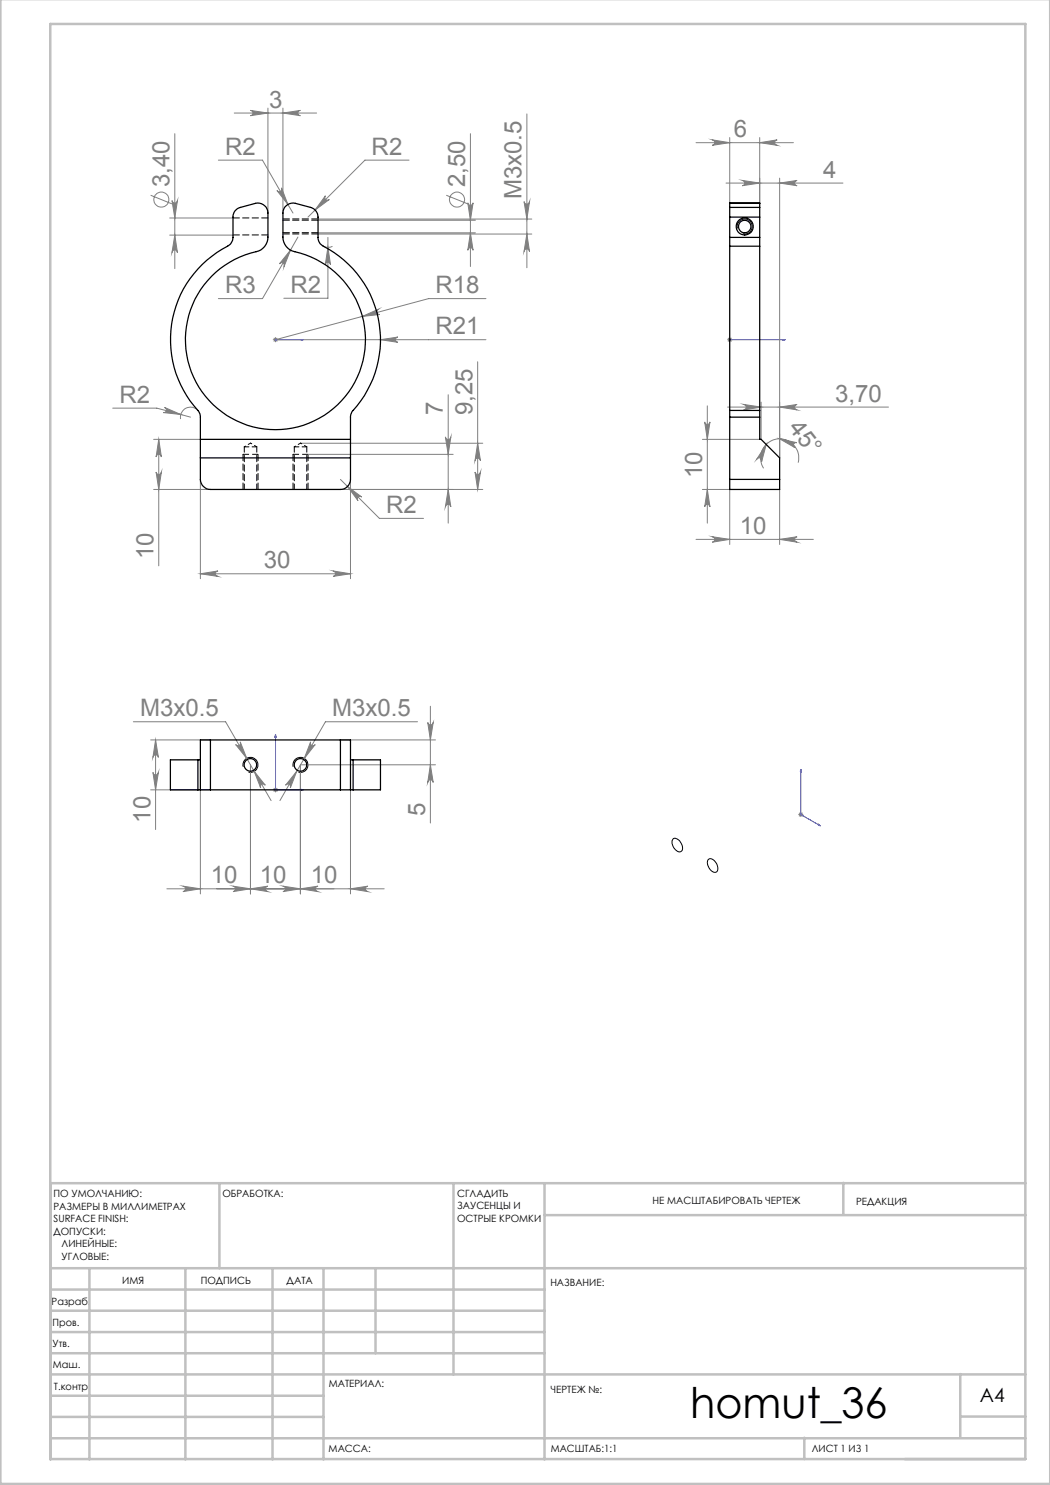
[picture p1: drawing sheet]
<svg xmlns="http://www.w3.org/2000/svg" width="210mm" height="297mm" viewBox="0 0 210 297" stroke-linecap="round" stroke-linejoin="round" font-family="sans-serif">
<g fill="none" stroke="#808080" stroke-width=".2">
<path d="M30.1 39l4.3 1.8M35 26.7v27M43.7 32h8.8l6.1 10.6M46.8 22.6h16.5M50.1 22.1l3.5 .5-3.5 .5a.53 .53 0 0 0 .5-.5 .53 .53 0 0 0-.5-.5zM53.6 21.6v21M55.4 38.1a.53 .53 0 0 0 .7 .2 .53 .53 0 0 0 .2-.7l1.3 3.3zM56.6 21.6v21M56.6 22.6l3.5-.5a.53 .53 0 0 0-.5 .5 .53 .53 0 0 0 .5 .5zM65.1 39.2a.54 .54 0 0 0 0 .7 .54 .54 0 0 0 .8 0l-2.9 2.1zM81.8 32h-8.8l-11.4 11.4M89.3 39l4.3 1.8"/>
<path d="M94.1 26.7v26.6M105.4 22.8v30.7M139.2 28.5h19.5M142.5 28l3.4 .5-3.4 .6a.55 .55 0 0 0 .5-.6 .55 .55 0 0 0-.5-.5zM145.2 36.6h23.4M145.9 27.5v13.1M148.4 36.1l3.5 .5-3.5 .5a.53 .53 0 0 0 .6-.5 .53 .53 0 0 0-.6-.5zM151.9 28.5l3.5-.5a.55 .55 0 0 0-.5 .5 .55 .55 0 0 0 .5 .6zM151.9 27.5v13.1M155.9 36.6l3.5-.5a.53 .53 0 0 0-.5 .5 .53 .53 0 0 0 .5 .5zM155.9 35.6v56M33.9 47h12.7"/>
<path d="M33.9 43.6h12.7M34.4 40.1a.55 .55 0 0 0 .5 .5 .55 .55 0 0 0 .6-.5l-.5 3.5zM35 47l.5 3.5a.55 .55 0 0 0-.6-.5 .55 .55 0 0 0-.5 .5zM58.1 50l-1.3 3.3a.54 .54 0 0 0-.2-.7 .54 .54 0 0 0-.7 .2zM59.6 47.4l-7.1 12.3h-8.8M63.6 43.8h42.8M63.6 46.8h42.8M63.6 44.1h31.5M63.6 46.6h31.5M64.7 49.2a2.13 2.13 0 0 0 1.8 .1M65.6 49.5l.5 3.5a.53 .53 0 0 0-.5-.6 .53 .53 0 0 0-.5 .6zM65.6 47.5v12.2h-8.8"/>
<path d="M93.6 40.6a.53 .53 0 0 0 .5 .5 .53 .53 0 0 0 .5-.5l-.5 3.5zM94.1 46.6l.5 3.5a.53 .53 0 0 0-.5-.5 .53 .53 0 0 0-.5 .5zM97.2 59.7h-11.5l-30.6 8.2M104.8 40.3a.55 .55 0 0 0 .6 .5 .55 .55 0 0 0 .5-.5l-.5 3.5zM105.4 46.8l.5 3.5a.55 .55 0 0 0-.5-.5 .55 .55 0 0 0-.6 .5zM54.8 67.6l.7 .7M55.1 67.4v1M55.5 67.6l-.7 .7M72.5 63.3l3.2-1.5a.55 .55 0 0 0-.3 .7 .55 .55 0 0 0 .6 .4zM76.1 67.9l3.5-.5a.53 .53 0 0 0-.5 .5 .53 .53 0 0 0 .5 .6zM89.6 78.9v25.7M95.5 72.4v25.5"/>
<path d="M97.2 67.9h-42.6M145.5 67.9h.9M145.6 67.6l.7 .7M145.9 67.4v1M146.3 67.6l-.7 .7M22.5 81.6h8.9l6.7 1.8M30.7 97.9h11.4M30.7 87.9h9.4M31.2 94.4a.53 .53 0 0 0 .5 .5 .53 .53 0 0 0 .6-.5l-.6 3.5zM31.7 87.9v25.3M31.7 87.9l.6 3.5a.53 .53 0 0 0-.5-.5 .53 .53 0 0 0-.6 .5zM32.9 81.5l3.3 1.4-3.6-.4a.53 .53 0 0 0 .7-.4 .53 .53 0 0 0-.4-.6z"/>
<path d="M39.5 82.1a1.99 1.99 0 0 0-2.3-.5 1.99 1.99 0 0 0-1.1 2.2M40.1 95.9v19.8M60.1 88.6h36.5M61.6 97.9h35M61.6 90.9h29M68.1 95.9l7.8 7.8h8.8M69.5 97.3l2.9 2.1a.52 .52 0 0 0-.8 0 .52 .52 0 0 0 0 .8zM70.1 95.9v19.8M89.1 87.4a.55 .55 0 0 0 .5 .5 .55 .55 0 0 0 .6-.5l-.6 3.5zM89.6 97.9l.6 3.5a.55 .55 0 0 0-.6-.5 .55 .55 0 0 0-.5 .5zM95 94.4a.55 .55 0 0 0 .5 .5 .55 .55 0 0 0 .6-.5l-.6 3.5zM95.5 88.6l.6 3.5a.55 .55 0 0 0-.6-.5 .55 .55 0 0 0-.5 .5z"/>
<path d="M140.5 97.9h5.4M140.5 87.9h11.4M140.9 84.4a.53 .53 0 0 0 .6 .5 .53 .53 0 0 0 .5-.5l-.5 3.5zM141.5 81.2v23.4M141.5 97.9l.5 3.5a.53 .53 0 0 0-.5-.5 .53 .53 0 0 0-.6 .5zM145.5 81.4h32.2M145.9 97.9v11M148.7 80.9l3.5 .5-3.5 .6a.55 .55 0 0 0 .5-.6 .55 .55 0 0 0-.5-.5zM152.2 80.4v7.5M153.2 88.9l-.9 3.4a.54 .54 0 0 0-.2-.7 .54 .54 0 0 0-.8 .3zM155.9 87.8l3.5 .7a.53 .53 0 0 0-.7 .3 .53 .53 0 0 0 .3 .7zM155.9 81.4l3.5-.5a.55 .55 0 0 0-.5 .5 .55 .55 0 0 0 .5 .6z"/>
<path d="M155.9 97.9v11M159.6 92.5a3.8 3.8 0 0 0-4.3-4.7 3.8 3.8 0 0 0-2.6 5.9M40.1 114.8l3.5-.6a.55 .55 0 0 0-.5 .5 .55 .55 0 0 0 .5 .6zM40.1 114.8h30M66.6 114.2l3.5 .6-3.5 .5a.55 .55 0 0 0 .5-.6 .55 .55 0 0 0-.5-.5zM139.2 107.9h23.5M142.5 107.3l3.4 .6-3.4 .5a.55 .55 0 0 0 .5-.5 .55 .55 0 0 0-.5-.6zM155.9 107.9l3.5-.6a.55 .55 0 0 0-.5 .6 .55 .55 0 0 0 .5 .5zM26.7 144.4h18.4l9.1 15.7M30.1 158h12M30.1 148h12M30.6 154.5a.55 .55 0 0 0 .5 .5 .55 .55 0 0 0 .6-.5l-.6 3.5z"/>
<path d="M31.1 148v17.9M31.1 148l.6 3.5a.55 .55 0 0 0-.6-.5 .55 .55 0 0 0-.5 .5zM40.1 158v20.8M47.1 148.9a.53 .53 0 0 0 .7 .2 .53 .53 0 0 0 .2-.7l1.4 3.3zM50.1 153v25.8M50.8 154.3l2.3 2.8a.53 .53 0 0 0-.8-.2 .53 .53 0 0 0-.2 .7zM54.6 158h1M54.8 157.6l.7 .7M55.1 157.5v1M55.5 157.6l-.7 .7M59.3 154.3l-1.2 3.3a.55 .55 0 0 0-.3-.7 .55 .55 0 0 0-.7 .2zM60.1 153v25.8"/>
<path d="M60.1 153h27M62.1 148.4a.53 .53 0 0 0 .2 .7 .53 .53 0 0 0 .7-.2l-2.1 2.8zM68.1 148h19M70.1 158v20.8M83.5 144.4h-18.4l-9.1 15.7M85.5 144.5a.55 .55 0 0 0 .6 .5 .55 .55 0 0 0 .5-.5l-.5 3.5zM86.1 141.2v23.4M86.1 153l.5 3.5a.55 .55 0 0 0-.5-.5 .55 .55 0 0 0-.6 .5zM36.6 177.2l3.5 .6-3.5 .5a.55 .55 0 0 0 .5-.5 .55 .55 0 0 0-.5-.6zM46.6 177.2l3.5 .6-3.5 .5a.55 .55 0 0 0 .5-.5 .55 .55 0 0 0-.5-.6zM50.1 177.8l3.5-.6a.55 .55 0 0 0-.5 .6 .55 .55 0 0 0 .5 .5zM56.6 177.2l3.5 .6-3.5 .5a.55 .55 0 0 0 .5-.5 .55 .55 0 0 0-.5-.6z"/>
<path d="M60.1 177.8l3.5-.6a.55 .55 0 0 0-.5 .6 .55 .55 0 0 0 .5 .5zM70.1 177.8l3.5-.6a.55 .55 0 0 0-.5 .6 .55 .55 0 0 0 .5 .5zM76.8 177.8h-43.4M159.7 162.9h1M159.8 162.6l.7 .7M160.2 162.4v1M160.5 162.6l-.7 .7"/>
<circle cx="32.3" cy="39.9" r="1.51"/>
<circle cx="91.4" cy="39.9" r="1.51"/>
</g>
<path d="M147.5 45.7a1.49 1.49 0 0 1 1.3-1.9 1.49 1.49 0 0 1 1.6 1.6 1.49 1.49 0 0 1-1.8 1.3M48.6 153.3a1.5 1.5 0 0 1 1.4-1.8 1.5 1.5 0 0 1 1.6 1.6 1.5 1.5 0 0 1-1.9 1.3M58.6 153.3a1.51 1.51 0 0 1 1.4-1.8 1.51 1.51 0 0 1 1.6 1.6 1.51 1.51 0 0 1-1.9 1.3M134.6 167.8a1.33 1.33 0 0 1 1.7 .9 .99 .99 0 0 1-.4 1.7 1.9 1.9 0 0 1-1.3-2.6zM141.7 171.9a1.28 1.28 0 0 1 1.7 .9l.1 .3a.79 .79 0 0 1 .1 .9 .79 .79 0 0 1-.8 .4 1.97 1.97 0 0 1-1.1-2.5z" fill="none" stroke="#000" stroke-width=".2"/>
<path d="M48.6 90.9h3M58.6 90.9h3" fill="none" stroke="#000" stroke-width=".2" stroke-dasharray="1.3 .6" stroke-dashoffset=".1" stroke-linecap="butt"/>
<g fill="none" stroke="#00f" stroke-width=".2">
<path d="M55 67.9h.2zM55.1 67.9h.1M55.1 67.9h5.5M60.6 67.9h-.5h.5M145.8 67.9h.3zM145.9 67.9h11.1M145.9 67.9h.1M157 67.9h-.5h.5M55.1 146.9l.1 .6h-.2zM55.1 146.9v11.1h5.5M60.1 157.8l.5 .2-.5 .1zM160.2 153.9v9l3.9 2.3"/>
<path d="M160.2 153.9l.1 .5-.2-.1zM163.7 164.8l.4 .4-.4-.1z"/>
</g>
<path d="M56.6 46.8h7M63.6 43.8h-7M48.6 90.9v7M48.6 90.9h.1M51.6 97.9v-7M58.6 90.9v7M58.6 90.9h.1M61.6 97.9v-7" fill="none" stroke="#000" stroke-width=".2" stroke-dasharray="1.3 .6"/>
<g fill="none" stroke="#c0c0c0" stroke-width=".5">
<path d="M.1 -.1v296.9h209.9v-296.9M10.1 4.8h195v287h-195zM43.9 236.6v17M90.7 236.6v38.3M108.9 236.6v55.3M168.7 236.6v6.3M205.1 236.6h-195v55.3M10.1 253.6h195M10.1 257.9h98.8M17.9 253.6v38.3M37.1 253.6v38.3M54.5 253.6v38.3"/>
<path d="M64.7 253.6v38.3M75.1 253.6v17M108.9 243h96.2M10.1 270.6h98.8M10.1 266.4h98.8M10.1 262.1h98.8M10.1 279.1h54.6M10.1 274.9h195M192.1 274.8v12.7M10.1 287.7h195M10.1 283.4h54.6M160.9 287.5v4.3"/>
<path d="M192.1 283.3h13"/>
</g>
<g fill="#00f">
<path d="M60.1 67.9h.5zM55 67.9h.2z"/>
<path d="M163.7 164.8l.4 .4-.4-.1zM160.2 153.9l.1 .5-.2-.1zM145.8 67.9h.3zM156.5 67.9h.5z"/>
<path d="M60.1 157.8l.5 .2-.5 .1zM55.1 146.9l.1 .6h-.2z"/>
</g>
<g fill="#808080">
<path d="M155.9 87.8l3.5 .7a.53 .53 0 0 0-.7 .3 .53 .53 0 0 0 .3 .7zM153.2 88.9l-.9 3.4a.54 .54 0 0 0-.2-.7 .54 .54 0 0 0-.8 .3z"/>
<path d="M70.1 177.8l3.5-.6a.55 .55 0 0 0-.5 .6 .55 .55 0 0 0 .5 .5zM56.6 177.2l3.5 .6-3.5 .5a.55 .55 0 0 0 .5-.5 .55 .55 0 0 0-.5-.6z"/>
<path d="M72.5 63.3l3.5-.4a.55 .55 0 0 1-.6-.4 .55 .55 0 0 1 .3-.7zM76.1 67.9l3.5 .6a.53 .53 0 0 1-.5-.6 .53 .53 0 0 1 .5-.5zM32.9 81.5a.53 .53 0 0 1 .4 .6 .53 .53 0 0 1-.7 .4l3.6 .4zM58.1 50l-2.2 2.8a.54 .54 0 0 1 .7-.2 .54 .54 0 0 1 .2 .7zM55.4 38.1l2.2 2.8-1.3-3.3a.53 .53 0 0 1-.2 .7 .53 .53 0 0 1-.7-.2zM69.5 97.3l2.1 2.9a.52 .52 0 0 1 0-.8 .52 .52 0 0 1 .8 0zM40.1 114.8l3.5-.6a.55 .55 0 0 0-.5 .5 .55 .55 0 0 0 .5 .6zM66.6 114.2l3.5 .6-3.5 .5a.55 .55 0 0 0 .5-.6 .55 .55 0 0 0-.5-.5zM65.1 39.2l-2.1 2.8 2.9-2.1a.54 .54 0 0 1-.8 0 .54 .54 0 0 1 0-.7zM65.6 49.5l-.5 3.5a.53 .53 0 0 1 .5-.6 .53 .53 0 0 1 .5 .6zM50.8 154.3l1.3 3.3a.53 .53 0 0 1 .2-.7 .53 .53 0 0 1 .8 .2zM47.1 148.9l2.3 2.8-1.4-3.3a.53 .53 0 0 1-.2 .7 .53 .53 0 0 1-.7-.2zM59.3 154.3l-2.2 2.8a.55 .55 0 0 1 .7-.2 .55 .55 0 0 1 .3 .7zM62.1 148.4l-1.2 3.3 2.1-2.8a.53 .53 0 0 1-.7 .2 .53 .53 0 0 1-.2-.7zM36.6 177.2l3.5 .6-3.5 .5a.55 .55 0 0 0 .5-.5 .55 .55 0 0 0-.5-.6zM50.1 177.8l3.5-.6a.55 .55 0 0 0-.5 .6 .55 .55 0 0 0 .5 .5zM46.6 177.2l3.5 .6-3.5 .5a.55 .55 0 0 0 .5-.5 .55 .55 0 0 0-.5-.6zM60.1 177.8l3.5-.6a.55 .55 0 0 0-.5 .6 .55 .55 0 0 0 .5 .5zM148.7 80.9l3.5 .5-3.5 .6a.55 .55 0 0 0 .5-.6 .55 .55 0 0 0-.5-.5zM155.9 81.4l3.5-.5a.55 .55 0 0 0-.5 .5 .55 .55 0 0 0 .5 .6z"/>
<path d="M142.5 28l3.4 .5-3.4 .6a.55 .55 0 0 0 .5-.6 .55 .55 0 0 0-.5-.5zM151.9 28.5l3.5-.5a.55 .55 0 0 0-.5 .5 .55 .55 0 0 0 .5 .6zM142.5 107.3l3.4 .6-3.4 .5a.55 .55 0 0 0 .5-.5 .55 .55 0 0 0-.5-.6zM155.9 107.9l3.5-.6a.55 .55 0 0 0-.5 .6 .55 .55 0 0 0 .5 .5z"/>
<path d="M148.4 36.1l3.5 .5-3.5 .5a.53 .53 0 0 0 .6-.5 .53 .53 0 0 0-.6-.5zM155.9 36.6l3.5-.5a.53 .53 0 0 0-.5 .5 .53 .53 0 0 0 .5 .5z"/>
<path d="M95 94.4a.55 .55 0 0 0 .5 .5 .55 .55 0 0 0 .6-.5l-.6 3.5zM95.5 88.6l.6 3.5a.55 .55 0 0 0-.6-.5 .55 .55 0 0 0-.5 .5zM89.6 97.9l.6 3.5a.55 .55 0 0 0-.6-.5 .55 .55 0 0 0-.5 .5zM89.1 87.4a.55 .55 0 0 0 .5 .5 .55 .55 0 0 0 .6-.5l-.6 3.5zM35 47l.5 3.5a.55 .55 0 0 0-.6-.5 .55 .55 0 0 0-.5 .5zM34.4 40.1a.55 .55 0 0 0 .5 .5 .55 .55 0 0 0 .6-.5l-.5 3.5z"/>
<path d="M104.8 40.3a.55 .55 0 0 0 .6 .5 .55 .55 0 0 0 .5-.5l-.5 3.5zM105.4 46.8l.5 3.5a.55 .55 0 0 0-.5-.5 .55 .55 0 0 0-.6 .5zM93.6 40.6a.53 .53 0 0 0 .5 .5 .53 .53 0 0 0 .5-.5l-.5 3.5zM94.1 46.6l.5 3.5a.53 .53 0 0 0-.5-.5 .53 .53 0 0 0-.5 .5z"/>
<path d="M31.7 87.9l.6 3.5a.53 .53 0 0 0-.5-.5 .53 .53 0 0 0-.6 .5zM31.2 94.4a.53 .53 0 0 0 .5 .5 .53 .53 0 0 0 .6-.5l-.6 3.5zM85.5 144.5a.55 .55 0 0 0 .6 .5 .55 .55 0 0 0 .5-.5l-.5 3.5zM86.1 153l.5 3.5a.55 .55 0 0 0-.5-.5 .55 .55 0 0 0-.6 .5zM31.1 148l.6 3.5a.55 .55 0 0 0-.6-.5 .55 .55 0 0 0-.5 .5zM30.6 154.5a.55 .55 0 0 0 .5 .5 .55 .55 0 0 0 .6-.5l-.6 3.5zM140.9 84.4a.53 .53 0 0 0 .6 .5 .53 .53 0 0 0 .5-.5l-.5 3.5zM141.5 97.9l.5 3.5a.53 .53 0 0 0-.5-.5 .53 .53 0 0 0-.6 .5z"/>
<path d="M50.1 22.1l3.5 .5-3.5 .5a.53 .53 0 0 0 .5-.5 .53 .53 0 0 0-.5-.5zM56.6 22.6l3.5-.5a.53 .53 0 0 0-.5 .5 .53 .53 0 0 0 .5 .5z"/>
</g>
<g fill="none" stroke="#000" stroke-width=".25">
<path d="M47.2 41.9l.9-.4 3-.8a2.02 2.02 0 0 1 2.5 1.9v4.8a2.96 2.96 0 0 1-2.4 2.9 18 18 0 0 0-11 27.7 18 18 0 0 0 29.8 0 18 18 0 0 0-11.1-27.7 2.96 2.96 0 0 1-2.3-2.9v-4.8a2.02 2.02 0 0 1 2.5-1.9l3 .8a2.01 2.01 0 0 1 1.5 1.9v4.1a2 2 0 0 0 1.1 1.7 21.2 21.2 0 0 1 5.6 33.3l-.2 .8v12.6a2.05 2.05 0 0 1-2 2h-26a2.05 2.05 0 0 1-2-2v-12.6l-.2-.8a21.7 21.7 0 0 1-5.4-18.9 21.7 21.7 0 0 1 11.5-14.7l.4-.6 .2-.8v-4.4l.2-.6zM145.9 49.2v32.9M145.9 47.5v1.7M145.9 41.5v1.9M145.9 49.2h6M145.9 43.4v4.1M145.9 47.5h6M145.9 41.5h6M145.9 43.4h6M145.9 40.7h6M151.9 49.2v32.9M151.9 47.5v1.7"/>
<path d="M151.9 41.5v1.9M151.9 40.7l-6-.1v.9M151.9 40.7v.8M151.9 43.4v4.1M40.1 91.6h30M40.1 87.9h30M145.9 82.1v1.3M145.9 95.9v2h10v-2M145.9 82.1h6M145.9 83.4h6M145.9 95.9h10M145.9 83.4v12.5"/>
<path d="M151.9 82.1v1.3M151.9 83.4v4.5h.3l3.7 3.7v4.3M39.6 152h.5M39.6 158h.5M39.6 152h-5.5v6h5.5M39.6 152v6M40.1 158h2M42.1 148h-2v10M42.1 148v10M42.1 148h26M42.1 158h26M68.1 148h2v10"/>
<path d="M68.1 158h2M68.1 148v10M70.1 152h.5M70.1 158h.5M70.6 152h5.5v6h-5.5M70.6 152v6"/>
<circle cx="148.9" cy="45.3" r="1.25"/>
<circle cx="148.9" cy="45.3" r="1.71"/>
<circle cx="50.1" cy="153" r="1.25"/>
<circle cx="60.1" cy="153" r="1.26"/>
</g>
<path d="M51.4 89.4h-2.5M61.4 89.4h-2.5" fill="none" stroke="#000" stroke-width=".2" stroke-dasharray="1.3 .6" stroke-dashoffset=".3"/>
<path d="M50.1 88.6l-1.2 .8M51.4 89.4l-1.3-.8M60.1 88.6l-1.2 .8M61.4 89.4l-1.3-.8" fill="none" stroke="#000" stroke-width=".2" stroke-dasharray="1.3 .6" stroke-dashoffset=".7"/>
<path d="M48.9 89.4v8.5M51.4 97.9v-8.5M58.9 89.4v8.5M61.4 97.9v-8.5" fill="none" stroke="#000" stroke-width=".2" stroke-dasharray="1.3 .6" stroke-dashoffset=".2"/>
<path d="M46.6 47h7M53.6 43.6h-7M56.6 46.5h7M63.6 44h-7" fill="none" stroke="#000" stroke-width=".2" stroke-dasharray="1.3 .6"/>
<text font-size="8.5" x="138" y="283.5">homut_36</text>
<g font-size="4.8" fill="#808080">
<text x="53.8" y="21.5">3</text>
<text x="146.8" y="27.4">6</text>
<text x="45" y="30.9">R2</text>
<text x="74.3" y="30.9">R2</text>
<text x="164.6" y="35.5">4</text>
<text x="33.9" y="37.4" transform="rotate(-90 33.9 37.4)">3,40</text>
<text x="93" y="37.4" transform="rotate(-90 93 37.4)">2,50</text>
<text x="104.3" y="39.9" transform="rotate(-90 104.3 39.9)">M3x0.5</text>
<text x="45" y="58.6">R3</text>
<text x="58.1" y="58.6">R2</text>
<text x="87.1" y="58.6">R18</text>
<text x="87.1" y="66.8">R21</text>
<text x="23.9" y="80.5">R2</text>
<text x="88.6" y="82.9" transform="rotate(-90 88.6 82.9)">7</text>
<text x="94.5" y="83" transform="rotate(-90 94.5 83)">9,25</text>
<text x="167" y="80.3">3,70</text>
<text x="157.6" y="85.7" transform="rotate(52 157.6 85.7)">45°</text>
<text x="140.4" y="95.6" transform="rotate(-90 140.4 95.6)">10</text>
<text x="77.2" y="102.6">R2</text>
<text x="148" y="106.8">10</text>
<text x="30.7" y="111.8" transform="rotate(-90 30.7 111.8)">10</text>
<text x="52.8" y="113.6">30</text>
<text x="28" y="143.3">M3x0.5</text>
<text x="66.4" y="143.3">M3x0.5</text>
<text x="30.1" y="164.6" transform="rotate(-90 30.1 164.6)">10</text>
<text x="85" y="163.2" transform="rotate(-90 85 163.2)">5</text>
<text x="42.2" y="176.7">10</text>
<text x="52" y="176.7">10</text>
<text x="62.2" y="176.7">10</text>
</g>
<text font-size="3.9" x="196" y="280.4">A4</text>
<g font-size="2">
<text x="10.7" y="239.5">ПО УМОЛЧАНИЮ:</text>
<text x="44.5" y="239.5">ОБРАБОТКА:</text>
<text x="91.4" y="239.4">СГЛАДИТЬ</text>
<text x="10.7" y="242">РАЗМЕРЫ В МИЛЛИМЕТРАХ</text>
<text x="10.7" y="244.5">SURFACE FINISH:</text>
<text x="91.4" y="241.9">ЗАУСЕНЦЫ И</text>
<text x="91.4" y="244.4">ОСТРЫЕ КРОМКИ</text>
<text x="130.5" y="240.8">НЕ МАСШТАБИРОВАТЬ ЧЕРТЕЖ</text>
<text x="171.2" y="241">РЕДАКЦИЯ</text>
<text x="10.7" y="247">ДОПУСКИ:</text>
<text x="12.3" y="249.5">ЛИНЕЙНЫЕ:</text>
<text x="12.3" y="252">УГЛОВЫЕ:</text>
<text x="24.4" y="256.9">ИМЯ</text>
<text x="40.1" y="256.8">ПОДПИСЬ</text>
<text x="57.3" y="256.8">ДАТА</text>
<text x="110.1" y="257.1">НАЗВАНИЕ:</text>
<text x="10.3" y="260.9">Разраб.</text>
<text x="10.5" y="269.3">Утв.</text>
<text x="10.5" y="265.2">Пров.</text>
<text x="10.6" y="273.6">Маш.</text>
<text x="10.8" y="278">Т.контр</text>
<text x="65.8" y="277.4">МАТЕРИАЛ:</text>
<text x="110.2" y="278.5">ЧЕРТЕЖ №:</text>
<text x="65.7" y="290.4">МАССА:</text>
<text x="110.2" y="290.5">МАСШТАБ:1:1</text>
<text x="162.4" y="290.4">ЛИСТ 1 ИЗ 1</text>
</g>
</svg>
